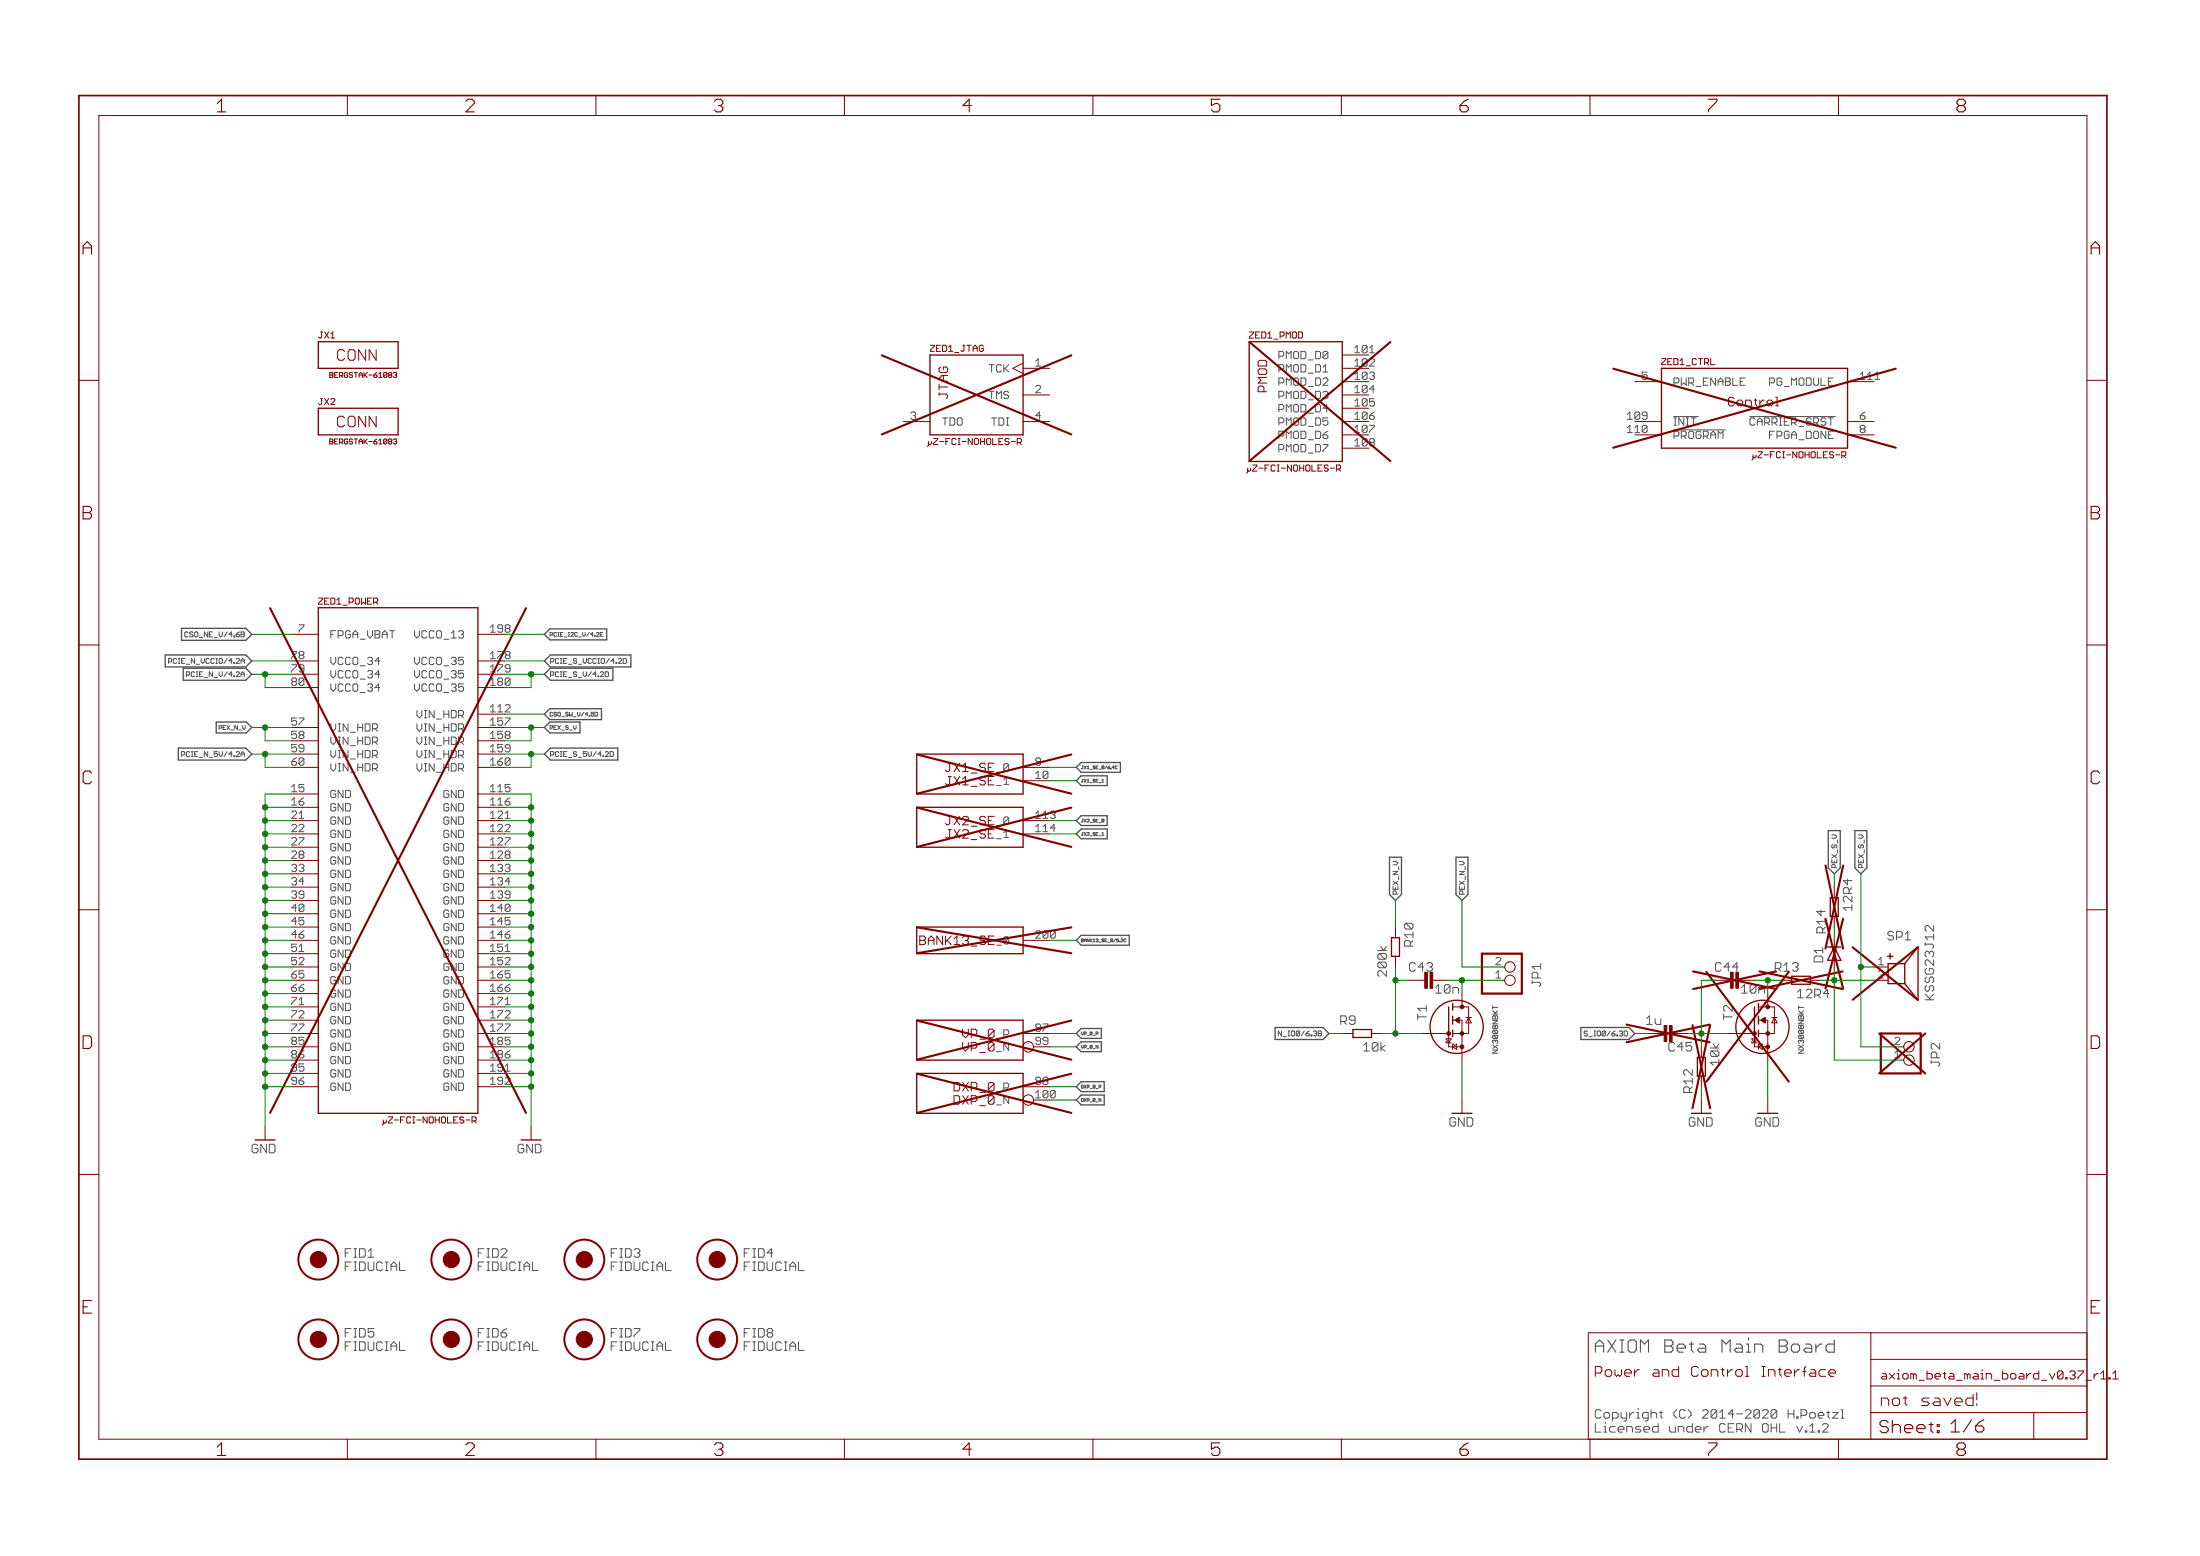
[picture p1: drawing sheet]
<svg xmlns="http://www.w3.org/2000/svg" width="420mm" height="297mm" viewBox="0 0 420 297" stroke-linecap="round" stroke-linejoin="round" font-family="sans-serif">
<g fill="none" stroke="#505050" stroke-width=".19">
<path d="M319.6 79.5h4.7M332.3 72.2h1M332.3 73.6h1M334.2 79.5h16.3M337.9 73.1h.7M338.6 72.2h-.7v1.4M319.6 82.1h9.9M337.9 83h.5M338.9 82.3h-1v1.4M35.5 120.6l-.2 .2v.6l.2 .2M74.4 120.4h1M110 138.5v.5l-.2 .3"/>
<path d="M117 143.5l.2 .1v.7l-.2 .1M210.4 148.9l.2-.1v.5M210.4 159.1l.2-.2v.6M210.4 149.3h.4M210.4 159.5h.4M210.5 156.4l.3 .1M210.8 156.5v.3l-.3 .1M210.8 156.5l-.4 .3M213.1 146.2l.2 .1M213.3 146.7l-.2 .1M215 179.3h-.3v.4h.3M369.3 176.7v1.1l-1.1-1.1h-.3l-.2 .3"/>
<path d="M209.3 197l.4 .1-.1 .3h-.3M209.3 199.5l.4 .6v-.6M270.8 194.1h1.6M270.8 193.6v1.1M272.4 192.5h-1.6l.5 .5M272.4 192v1M285.1 199.5l.9 .6M285.1 192v.6M285.1 194l.1-.1 .4 .1 .3-.1 .1 .1v.5h-.9zM285.1 194.8h.9l-.9 .7h.9M285.1 193.6h.9M285.1 193l.6 .6"/>
<path d="M285.1 192.3h.9M285.2 196.7l-.1 .1v.4l.1 .1h.7M285.2 197.6l-.1 .2v.3l.1 .1h.7M285.2 196.7h.7l.1 .1v.4l-.1 .1M285.2 197.6h.7l.1 .2v.3l-.1 .1M285.2 197.6l.7 .6M285.2 196.7l.7 .6M285.6 198.7l-.2-.1-.3 .1v.3l.1 .2M285.6 195.9l-.2-.2-.3 .2v.3l.1 .2 .4-.2M285.6 198.7l.1-.1 .3 .1v.3l-.1 .2M285.6 194v.5M285.6 195.9v.3"/>
<path d="M285.6 198.7v.2M285.6 195.9l.1-.2 .3 .2v.3l-.1 .2-.3-.2M286 199.5l-.9 .6M286 193l-.4 .4M329.2 194.1h1.6M329.2 193.6v1.1M330.8 192v1l-1.1-1h-.2l-.3 .2v.6l.3 .2M343.5 194.8h.9l-.9 .7h.9M343.5 194l.2-.1 .3 .1 .3-.1 .1 .1v.5h-.9zM343.5 193.6h.9M343.5 192.3h.9M343.5 199.5l.9 .6"/>
<path d="M343.5 192v.6M343.5 193l.6 .6M343.7 197.6l-.2 .2v.3l.2 .1h.6M343.7 197.6h.6l.1 .2v.3l-.1 .1M343.7 196.7l-.2 .1v.4l.2 .1h.6M343.7 196.7h.6l.1 .1v.4l-.1 .1M343.7 197.6l.6 .6M343.7 196.7l.6 .6M344 198.7l-.2-.1-.3 .1v.3l.2 .2M344 198.7l.1-.1 .3 .1v.3l-.1 .2M344 195.9l-.2-.2-.3 .2v.3l.2 .2 .3-.2M344 195.9l.1-.2 .3 .2v.3l-.1 .2-.3-.2"/>
<path d="M344 194v.5M344 195.9v.3M344 198.7v.2M344.4 199.5l-.9 .6M344.4 193l-.4 .4M209.9 207.2l.3 .1v.2h-.3M209.9 209.7l.3 .6v-.6M285.1 200.4h.9l-.9 .7h.9M343.5 200.4h.9l-.9 .7h.9M349.1 272v.3l-1 1.1h1"/>
</g>
<g fill="none" stroke="#505050" stroke-width=".25">
<path d="M34.7 120h12.2l1.2 1.1-1.2 1.1h-12.2zM31.6 125h15.3l1.2 1.2-1.2 1.1h-15.3zM35 127.6h11.9l1.2 1.1-1.2 1.2h-11.9zM41.3 137.8h5.8l1 1.1-1 1h-5.8zM104 121.1l1-1h10.9v2.1h-10.9zM104 136.3l1-1h9.9v2.1h-9.9zM104 128.7l1.1-1.1h12v2.3h-12zM104 138.9l1-1.1h5.8v2.1h-5.8zM104 126.2l1.1-1.2h15.4v2.3h-15.4zM34.1 142.8h12.8l1.2 1.2-1.2 1.1h-12.8zM105.1 142.8h12.9v2.3h-12.9l-1.1-1.1zM205.5 146.5l1-.9h7.5v1.8h-7.5z"/>
<path d="M205.5 149l1-.9h5v1.9h-5zM205.5 156.7l1-1h5v1.9h-5zM205.5 159.2l1-.9h5v1.8h-5zM349.2 158.6h2.3v7.1l-1.2 1.1-1.1-1.1zM354.2 158.6h2.3v7.1l-1.1 1.1-1.2-1.1zM206.5 178.6h9.2v1.8h-9.2l-1-.9zM265.4 163.6h2.3v7.2l-1.2 1.1-1.1-1.1zM278.1 163.6h2.3v7.2l-1.2 1.1-1.1-1.1zM206.5 196.3h3.8v1.9h-3.8l-1-.9zM206.5 198.9h3.8v1.9h-3.8l-1-1zM243.5 196.2h9.2l1.1 1.1-1.1 1.1h-9.2zM301.9 196.2h9.2l1.1 1.1-1.1 1.1h-9.2z"/>
<path d="M206.5 206.5h4.4v1.9h-4.4l-1-.9zM206.5 209h4.4v1.9h-4.4l-1-.9z"/>
</g>
<g fill="none" stroke="#800000" stroke-width=".25">
<path d="M60.8 65.2h15.2v5.1h-15.2zM60.8 77.9h15.2v5.1h-15.2zM177.6 67.8h17.8v15.2h-17.8zM238.6 65.2h17.7v22.9h-17.7zM317.3 70.3h35.5v15.3h-35.5zM60.8 116h30.5v96.5h-30.5zM175.1 154.1h20.3v7.6h-20.3zM175.1 144h20.3v7.6h-20.3zM175.1 177h20.3v5.1h-20.3zM265.7 179h1.6v3.6h-1.6zM349.5 171.4h1.6v3.5h-1.6zM175.1 194.8h20.3v7.6h-20.3z"/>
<path d="M258.4 196.5h3.5v1.6h-3.5zM276.7 192.2v5.1M277.4 191.6v1.2M277.4 194v1.5M277.4 196.7v1.2M335.1 192.2v5.1M335.8 191.6v1.2M335.8 194v1.5M335.8 196.7v1.2M342.2 186.4h3.5v1.5h-3.5zM349 180.8h2.6M350.3 180.8l1.3 2.5h-2.6z"/>
<path d="M360.5 182.6h1M361 182.1v1M363.8 184h-3.2v3.8h3.2M363.8 184v3.8M363.8 184l2.5-3.2v10.1l-2.5-3.1M175.1 204.9h20.3v7.6h-20.3zM324.2 201.9h1.5v3.5h-1.5z"/>
<circle cx="278.2" cy="196" r="5.1"/>
<circle cx="336.6" cy="196" r="5.1"/>
</g>
<g fill="none" stroke="#800000" stroke-width=".19">
<path d="M66.3 18.2v3.9M113.8 18.2v3.9M161.3 18.2v3.9M208.7 18.2v3.9M256.2 18.2v3.9M303.7 18.2v3.9M351.1 18.2v3.9M18.9 22.1h379.7v252.6h-379.7zM15.1 72.6h3.8M63 71.6h.4M63.4 71.6l.2 .1M63.6 71.3l-.2-.2h-.4v1h.4l.2-.2"/>
<path d="M63.6 71.4l-.2 .2M187.2 65.9h.4l.2 .2M187.4 66.5h.4v.4l-.2 .2h-.4M195.4 69.3l-2 1 2 1M195.4 70.3h5.1M195.4 75.4h5.1M248 63.4h.6l.2 .2v.7l-.2 .2h-.6M256.3 72.9h5.1M256.3 70.3h5.1M256.3 75.4h5.1M256.3 77.9h5.1M256.3 67.8h5.1"/>
<path d="M312.2 72.9h5.1M326.7 69.6h.8M352.8 72.9h5.1M398.6 72.6h3.8M63 84.3h.4M63.4 84.3l.2 .1M63.6 84l-.2-.2h-.4v1h.4l.2-.2M63.6 84.1l-.2 .2M172.5 80.5h5.1M177.3 84.3v.7l-.2 .3M177.3 84.7l.2 .2M195.4 80.5h5.1"/>
<path d="M238.3 89.4v.7l-.2 .2M238.3 89.7l.2 .2M256.3 80.5h5.1M256.3 83h5.1M256.3 85.6h5.1M312.2 80.5h5.1M312.2 83h5.1M334.8 86.8v.8l-.2 .2M334.8 87.2l.2 .2M352.8 80.5h5.1M352.8 83h5.1M71.8 115l.3 .3"/>
<path d="M71.9 114.2l.2 .2v.3l-.2 .3M15.1 123.1h3.8M55.7 126.2h5.1M55.7 128.7h5.1M55.7 131.3h5.1M55.7 121.1h5.1M55.7 138.9h5.1M91.3 126.2h5.1M91.3 128.7h5.1M91.3 131.3h5.1M91.3 121.1h5.1M91.3 138.9h5.1"/>
<path d="M91.3 136.3h5.1M398.6 123.1h3.8M55.7 151.6h5.1M55.7 154.1h5.1M55.7 156.7h5.1M55.7 159.2h5.1M55.7 141.4h5.1M55.7 144h5.1M55.7 146.5h5.1M91.3 151.6h5.1M91.3 154.1h5.1M91.3 156.7h5.1"/>
<path d="M91.3 159.2h5.1M91.3 141.4h5.1M91.3 144h5.1M91.3 146.5h5.1M195.4 156.7h5.1M195.4 159.2h5.1M195.4 146.5h5.1M195.4 149h5.1M15.1 173.7h3.8M55.7 161.7h5.1M55.7 164.3h5.1M55.7 166.8h5.1"/>
<path d="M55.7 169.4h5.1M55.7 171.9h5.1M55.7 174.4h5.1M55.7 177h5.1M55.7 179.5h5.1M91.3 161.7h5.1M91.3 164.3h5.1M91.3 166.8h5.1M91.3 169.4h5.1M91.3 171.9h5.1M91.3 174.4h5.1M91.3 177h5.1"/>
<path d="M91.3 179.5h5.1M175.7 179.5h.8M176.5 178.7h-.8v1.6h.8M195.4 179.5h5.1M266.5 177v2M350.3 169.4v2M350.3 174.9v2.1M350.3 179.5v5.1M398.6 173.7h3.8M55.7 182.1h5.1M55.7 184.6h5.1M55.7 187.1h5.1"/>
<path d="M55.7 189.7h5.1M55.7 192.2h5.1M55.7 194.8h5.1M55.7 197.3h5.1M55.7 199.8h5.1M91.3 182.1h5.1M91.3 184.6h5.1M91.3 187.1h5.1M91.3 189.7h5.1M91.3 192.2h5.1M91.3 194.8h5.1M91.3 197.3h5.1"/>
<path d="M91.3 199.8h5.1M195.4 197.3h5.1M256.3 197.3h2.1M261.9 197.3h2.1M266.5 182.6v2M269 187.1h3.1M271.6 197.3h5.1v2.5h2.5M276.2 198.8v.3h1M276.2 198.3h1l-.5 .8zM277.4 192.2h3.1v5.1h-3.1M277.4 194.8h1.8v7.6M277.4 199.8l.8-.5v1z"/>
<path d="M277.7 199.3h-.3v1M277.9 194.8l.8-.6v1.1zM278 194.7h.7M278 194.8h.7M278.1 194.8h.6M278.1 194.6h.6M278.1 194.9h.6M278.2 194.6h.5M278.2 194.9h.5M278.3 194.5h.4M278.3 195h.4M278.4 195h.3"/>
<path d="M278.4 194.4h.3M278.4 195.1h.3M278.5 194.4h.2M278.5 195.1h.2M278.6 194.3h.1M278.6 195.2h.1M278.7 194.2h.1M279.2 189.7v2.5M280 194.2h1M280.5 194.2l.5 1.1h-1zM314.8 197.3h3M319.3 197.3h3.1"/>
<path d="M324.9 199.8v2.1M327.4 187.1h3.1M330 197.3h5.1v2.5h2.5M334.6 198.8v.3h1M334.6 198.3h1l-.5 .8zM335.8 192.2h3.1v5.1h-3.1M335.8 194.8h1.8v7.6M335.8 199.8l.8-.5v1zM336.1 199.3h-.3v1M336.3 194.8l.8-.6v1.1zM336.4 194.7h.7M336.4 194.8h.7"/>
<path d="M336.5 194.7h.6M336.5 194.8h.6M336.5 194.6h.6M336.5 194.9h.6M336.6 194.6h.5M336.6 194.9h.5M336.7 195h.4M336.7 194.5h.4M336.8 195h.3M336.8 194.5h.3M336.8 195.1h.3M336.8 194.4h.3"/>
<path d="M336.9 195.1h.2M336.9 194.4h.2M337 194.3h.1M337 195.2h.1M337.1 195.2h.1M337.1 194.2h.1M337.6 189.7v2.5M338.4 194.2h1M338.9 194.2l.5 1.1h-1zM340.1 187.1h2.1M345.7 187.1h2.1M357.9 184.6h2.6"/>
<path d="M357.9 187.1h2.6M363 199.8h.6M50.6 215.1v2.5M55.7 202.4h5.1M55.7 204.9h5.1M55.7 207.5h5.1M73.2 213.8v.8l-.2 .2M73.2 214.2l.2 .2M91.3 202.4h5.1M91.3 204.9h5.1M91.3 207.5h5.1M101.4 215.1v2.5"/>
<path d="M195.4 207.5h5.1M279.2 210v2.5M324.9 205.4v2.1M324.9 210v2.5M337.6 210v2.5M363 202.4h.6M15.1 224.2h3.8M398.6 224.2h3.8M357.3 254.4v20.3M357.3 259.5h41.3M398.6 254.4h-95.3v20.3M66.3 274.7v3.9"/>
<path d="M113.8 274.7v3.9M161.3 274.7v3.9M208.7 274.7v3.9M256.2 274.7v3.9M303.7 274.7v3.9M351.1 274.7v3.9M357.3 269.7h41.3M357.3 264.6h41.3M388.4 269.7v5"/>
<circle cx="196.4" cy="199.8" r=".99"/>
<circle cx="288.4" cy="187.1" r=".99"/>
<circle cx="288.4" cy="184.6" r=".99"/>
<circle cx="364.6" cy="199.8" r=".99"/>
<circle cx="196.4" cy="210" r=".99"/>
<circle cx="364.6" cy="202.4" r=".99"/>
</g>
<g fill="none" stroke="#800000" stroke-width=".4">
<path d="M168.4 67.8l36.2 15.1M204.6 67.8l-36.2 15.1M238.6 65.3l26.9 22.7M265.5 65.3l-26.9 22.7M308.1 70.4l54 15.1M362.1 70.4l-54 15.1M51.6 116.1l48.9 96.3M100.5 116.1l-48.9 96.3M175.2 154.2l29.4 7.5M175.2 144l29.4 7.5M204.6 154.2l-29.4 7.5M204.6 144l-29.4 7.5"/>
<path d="M175.2 177l29.4 5M204.6 177l-29.4 5M348.6 175.4l3.4 13.3M348.6 165.2l3.4 15.9M352 175.4l-3.4 13.3M352 165.2l-3.4 15.9M175.2 194.8l29.4 7.5M204.6 194.8l-29.4 7.5M310.6 195.6l15.9 3.4M323.2 195.7l3.4 15.9M323.3 185.4l15.9 3.4M325.9 185.5l15.7 21"/>
<path d="M326.5 195.6l-15.9 3.4M326.6 195.7l-3.4 15.9M336 185.4l15.9 3.4M339.2 185.4l-15.9 3.4M341.6 185.5l-15.7 21M351.9 185.4l-15.9 3.4M353.8 180.8l12.4 10.1M358.9 197.3l8.8 7.6M366.2 180.8l-12.4 10.1M367.7 197.3l-8.8 7.6M175.2 205l29.4 7.4M204.6 205l-29.4 7.4"/>
</g>
<path d="M15.1 18.2h387.3v260.4h-387.3z" fill="none" stroke="#800000" stroke-width=".32"/>
<path d="M283 182.1h7.6v7.6h-7.6zM359.2 197.3h7.6v7.6h-7.6z" fill="none" stroke="#800000" stroke-width=".42"/>
<g fill="#800000" stroke="#800000" stroke-width=".19">
<circle cx="279.2" cy="197.3" r=".36"/>
<circle cx="279.2" cy="192.2" r=".36"/>
<circle cx="279.2" cy="199.8" r=".36"/>
<circle cx="276.7" cy="197.3" r=".36"/>
<circle cx="337.6" cy="197.3" r=".36"/>
<circle cx="337.6" cy="192.2" r=".36"/>
<circle cx="337.6" cy="199.8" r=".36"/>
<circle cx="335.1" cy="197.3" r=".36"/>
<circle cx="60.8" cy="240.5" r="1.55"/>
<circle cx="86.2" cy="240.5" r="1.55"/>
<circle cx="111.6" cy="240.5" r="1.55"/>
<circle cx="137" cy="240.5" r="1.55"/>
<circle cx="60.8" cy="255.7" r="1.55"/>
<circle cx="86.2" cy="255.7" r="1.55"/>
<circle cx="111.6" cy="255.7" r="1.55"/>
<circle cx="137" cy="255.7" r="1.55"/>
</g>
<g fill="#800000" stroke="#800000" stroke-width=".19">
<path d="M317.8 195.8h.5v3h-.5z"/>
<path d="M318.8 195.8h.5v3h-.5z"/>
<path d="M273.1 185.6h.5v3.1h-.5z"/>
<path d="M272.1 185.6h.5v3.1h-.5z"/>
<path d="M331.5 185.6h.5v3.1h-.5z"/>
<path d="M330.5 185.6h.5v3.1h-.5z"/>
</g>
<g fill="none" stroke="#800000" stroke-width=".38">
<circle cx="60.8" cy="240.5" r="3.8"/>
<circle cx="60.8" cy="255.7" r="3.8"/>
<circle cx="86.2" cy="240.5" r="3.8"/>
<circle cx="86.2" cy="255.7" r="3.8"/>
<circle cx="111.6" cy="255.7" r="3.8"/>
<circle cx="111.6" cy="240.5" r="3.8"/>
<circle cx="137" cy="240.5" r="3.8"/>
<circle cx="137" cy="255.7" r="3.8"/>
</g>
<g fill="none" stroke="#008000" stroke-width=".19">
<path d="M48.1 121.1h7.6M48.1 128.7h7.6M48.1 138.9h7.6M48.1 126.2h7.6M50.6 128.7v2.6h5.1M50.6 138.9v2.5h5.1M96.4 121.1h7.6M96.4 136.3h7.6M96.4 128.7h7.6M96.4 138.9h7.6M96.4 126.2h7.6M101.4 128.7v2.6h-5"/>
<path d="M101.4 138.9v2.5h-5M48.1 144h7.6M50.6 144v2.5h5.1M50.6 154.1h5.1M50.6 156.7h5.1M50.6 159.2h5.1M55.7 151.6h-5.1v63.5M96.4 151.6h5v63.5M96.4 154.1h5M96.4 156.7h5M96.4 159.2h5M96.4 144h7.6"/>
<path d="M101.4 144v2.5h-5M200.5 156.7h5M200.5 159.2h5M200.5 146.5h5M200.5 149h5M50.6 161.7h5.1M50.6 164.3h5.1M50.6 166.8h5.1M50.6 169.4h5.1M50.6 171.9h5.1M50.6 174.4h5.1M50.6 177h5.1"/>
<path d="M50.6 179.5h5.1M96.4 161.7h5M96.4 164.3h5M96.4 166.8h5M96.4 169.4h5M96.4 171.9h5M96.4 174.4h5M96.4 177h5M96.4 179.5h5M200.5 179.5h5M266.5 171.9v5.1M279.2 171.9v12.7h7.6"/>
<path d="M350.3 166.8v2.6M350.3 177v2.5M355.4 166.8v33h7.6M50.6 182.1h5.1M50.6 184.6h5.1M50.6 187.1h5.1M50.6 189.7h5.1M50.6 192.2h5.1M50.6 194.8h5.1M50.6 197.3h5.1M50.6 199.8h5.1M96.4 182.1h5"/>
<path d="M96.4 184.6h5M96.4 187.1h5M96.4 189.7h5M96.4 192.2h5M96.4 194.8h5M96.4 197.3h5M96.4 199.8h5M200.5 197.3h5M200.5 199.8h5M253.8 197.3h2.5M264 197.3h7.6M266.5 187.1h2.5"/>
<path d="M266.5 184.6v12.7M276.7 187.1h10.1M279.2 187.1v2.6M312.2 197.3h2.6M322.4 197.3h7.6M327.4 187.1h-2.5v12.7M335.1 187.1h5M337.6 187.1v2.6M347.8 187.1h10.1M350.3 184.6v17.8h12.7M355.4 184.6h2.5M50.6 202.4h5.1"/>
<path d="M50.6 204.9h5.1M50.6 207.5h5.1M96.4 202.4h5M96.4 204.9h5M96.4 207.5h5M200.5 207.5h5M200.5 210h5M279.2 202.4v7.6M324.9 207.5v2.5M337.6 202.4v7.6"/>
</g>
<g fill="#008000" stroke="#008000" stroke-width=".19">
<circle cx="50.6" cy="154.1" r=".51"/>
<circle cx="50.6" cy="156.7" r=".51"/>
<circle cx="50.6" cy="159.2" r=".51"/>
<circle cx="50.6" cy="161.7" r=".51"/>
<circle cx="50.6" cy="164.3" r=".51"/>
<circle cx="50.6" cy="166.8" r=".51"/>
<circle cx="50.6" cy="169.4" r=".51"/>
<circle cx="50.6" cy="171.9" r=".51"/>
<circle cx="50.6" cy="174.4" r=".51"/>
<circle cx="50.6" cy="177" r=".51"/>
<circle cx="50.6" cy="179.5" r=".51"/>
<circle cx="50.6" cy="182.1" r=".51"/>
<circle cx="50.6" cy="184.6" r=".51"/>
<circle cx="50.6" cy="187.1" r=".51"/>
<circle cx="50.6" cy="189.7" r=".51"/>
<circle cx="50.6" cy="192.2" r=".51"/>
<circle cx="50.6" cy="194.8" r=".51"/>
<circle cx="50.6" cy="197.3" r=".51"/>
<circle cx="50.6" cy="199.8" r=".51"/>
<circle cx="50.6" cy="202.4" r=".51"/>
<circle cx="50.6" cy="204.9" r=".51"/>
<circle cx="50.6" cy="207.5" r=".51"/>
<circle cx="101.4" cy="154.1" r=".51"/>
<circle cx="101.4" cy="156.7" r=".51"/>
<circle cx="101.4" cy="159.2" r=".51"/>
<circle cx="101.4" cy="161.7" r=".51"/>
<circle cx="101.4" cy="164.3" r=".51"/>
<circle cx="101.4" cy="166.8" r=".51"/>
<circle cx="101.4" cy="169.4" r=".51"/>
<circle cx="101.4" cy="171.9" r=".51"/>
<circle cx="101.4" cy="174.4" r=".51"/>
<circle cx="101.4" cy="177" r=".51"/>
<circle cx="101.4" cy="179.5" r=".51"/>
<circle cx="101.4" cy="182.1" r=".51"/>
<circle cx="101.4" cy="184.6" r=".51"/>
<circle cx="101.4" cy="187.1" r=".51"/>
<circle cx="101.4" cy="189.7" r=".51"/>
<circle cx="101.4" cy="192.2" r=".51"/>
<circle cx="101.4" cy="194.8" r=".51"/>
<circle cx="101.4" cy="197.3" r=".51"/>
<circle cx="101.4" cy="199.8" r=".51"/>
<circle cx="101.4" cy="202.4" r=".51"/>
<circle cx="101.4" cy="204.9" r=".51"/>
<circle cx="101.4" cy="207.5" r=".51"/>
<circle cx="50.6" cy="128.7" r=".51"/>
<circle cx="101.4" cy="128.7" r=".51"/>
<circle cx="50.6" cy="144" r=".51"/>
<circle cx="101.4" cy="144" r=".51"/>
<circle cx="101.4" cy="138.9" r=".51"/>
<circle cx="355.4" cy="184.6" r=".51"/>
<circle cx="50.6" cy="138.9" r=".51"/>
<circle cx="279.2" cy="187.1" r=".51"/>
<circle cx="350.3" cy="187.1" r=".51"/>
<circle cx="337.6" cy="187.1" r=".51"/>
<circle cx="266.5" cy="197.3" r=".51"/>
<circle cx="266.5" cy="187.1" r=".51"/>
<circle cx="324.9" cy="197.3" r=".51"/>
</g>
<g font-size="3.7" fill="#800000">
<text x="41.3" y="21.4">1</text>
<text x="88.7" y="21.4">2</text>
<text x="136.2" y="21.4">3</text>
<text x="183.7" y="21.4">4</text>
<text x="231.1" y="21.4">5</text>
<text x="278.6" y="21.4">6</text>
<text x="326" y="21.4">7</text>
<text x="373.5" y="21.4">8</text>
<text x="15.6" y="48.6">A</text>
<text x="399.1" y="48.6">A</text>
<text x="15.6" y="99.2">B</text>
<text x="399.1" y="99.2">B</text>
<text x="15.6" y="149.7">C</text>
<text x="399.1" y="149.7">C</text>
<text x="15.6" y="200.2">D</text>
<text x="399.1" y="200.2">D</text>
<text x="15.6" y="250.8">E</text>
<text x="399.1" y="250.8">E</text>
<text x="41.3" y="277.9">1</text>
<text x="88.7" y="277.9">2</text>
<text x="136.2" y="277.9">3</text>
<text x="183.7" y="277.9">4</text>
<text x="231.1" y="277.9">5</text>
<text x="278.6" y="277.9">6</text>
<text x="326" y="277.9">7</text>
<text x="373.5" y="277.9">8</text>
</g>
<text font-size="3.6" fill="#505050" x="304.4" y="258.2">AXIOM Beta Main Board</text>
<text font-size="3.6" fill="#800000" x="358.7" y="273.6">Sheet: 1/6</text>
<text font-size="3.2" fill="#800000" x="359" y="268.4">not saved!</text>
<g font-size="3.1" fill="#800000">
<text x="64.5" y="68.8">CONN</text>
<text x="64.5" y="81.5">CONN</text>
</g>
<text font-size="2.9" fill="#800000" x="304.4" y="262.8">Power and Control Interface</text>
<g font-size="2.5" fill="#800000">
<text x="180.8" y="75.9" transform="rotate(-90 180.8 75.9)">JTAG</text>
<text x="241.8" y="74.6" transform="rotate(-90 241.8 74.6)">PMOD</text>
<text x="329.6" y="77.5">Control</text>
<text x="181.1" y="147.4">JX1_SE</text>
<text x="181.1" y="149.9">JX1_SE</text>
<text x="181.1" y="157.5">JX2_SE</text>
<text x="181.1" y="160.1">JX2_SE</text>
<text x="176.5" y="180.4">BANK13_SE</text>
<text x="273.9" y="189.7">10n</text>
<text x="332.3" y="189.7">10n</text>
<text x="184.1" y="198.2">VP_0</text>
<text x="184.1" y="200.7">VP_0</text>
<text x="182.6" y="208.3">DXP_0</text>
<text x="182.6" y="210.9">DXP_0</text>
<text x="277" y="215.1">GND</text>
<text x="322.7" y="215.1">GND</text>
<text x="335.4" y="215.1">GND</text>
<text x="47.9" y="220.1">GND</text>
<text x="98.6" y="220.1">GND</text>
</g>
<g font-size="2.5" fill="#505050">
<text x="353.5" y="173.6" transform="rotate(-90 353.5 173.6)">12R4</text>
<text x="348.4" y="178" transform="rotate(-90 348.4 178)">R14</text>
<text x="360.2" y="179.5">SP1</text>
<text x="269.1" y="185.5">C43</text>
<text x="269.7" y="180.5" transform="rotate(-90 269.7 180.5)">R10</text>
<text x="327.5" y="185.5">C44</text>
<text x="338.9" y="185.5">R13</text>
<text x="347.9" y="183.6" transform="rotate(-90 347.9 183.6)">D1</text>
<text x="264.6" y="186.3" transform="rotate(-90 264.6 186.3)">200k</text>
<text x="294.1" y="188.4" transform="rotate(-90 294.1 188.4)">JP1</text>
<text x="343.3" y="190.6">12R4</text>
<text x="369.1" y="190.9" transform="rotate(-90 369.1 190.9)">KSSG23J12</text>
<text x="255.9" y="195.6">R9</text>
<text x="314.3" y="195.6">1u</text>
<text x="260.2" y="200.7">10k</text>
<text x="318.6" y="200.7">C45</text>
<text x="328.1" y="203.3" transform="rotate(-90 328.1 203.3)">10k</text>
<text x="370.3" y="203.6" transform="rotate(-90 370.3 203.6)">JP2</text>
<text x="323" y="208.4" transform="rotate(-90 323 208.4)">R12</text>
<text x="65.6" y="242.6">FIDUCIAL</text>
<text x="65.6" y="240.1">FID1</text>
<text x="91" y="242.6">FIDUCIAL</text>
<text x="91" y="240.1">FID2</text>
<text x="116.4" y="242.6">FIDUCIAL</text>
<text x="116.4" y="240.1">FID3</text>
<text x="141.8" y="242.6">FIDUCIAL</text>
<text x="141.8" y="240.1">FID4</text>
<text x="65.6" y="257.9">FIDUCIAL</text>
<text x="65.6" y="255.3">FID5</text>
<text x="91" y="257.9">FIDUCIAL</text>
<text x="91" y="255.3">FID6</text>
<text x="116.4" y="257.9">FIDUCIAL</text>
<text x="116.4" y="255.3">FID7</text>
<text x="141.8" y="257.9">FIDUCIAL</text>
<text x="141.8" y="255.3">FID8</text>
<text x="304.4" y="270.8">Copyright (C) 2014-2020 H.Poetzl</text>
<text x="304.4" y="273.5">Licensed under CERN OHL v.1.2</text>
</g>
<g font-size="2.3" fill="#800000">
<text x="359" y="263.3">axiom_beta_main_board_v0.37_</text>
<text x="398.7" y="263.3">r1.</text>
<text x="402.9" y="263.3">1</text>
</g>
<g font-size="2.1" fill="#505050">
<text x="188.9" y="71.1">TCK</text>
<text x="197.5" y="70">1</text>
<text x="244.7" y="71.1">PMOD_D1</text>
<text x="244.7" y="68.5">PMOD_D0</text>
<text x="258.4" y="70">102</text>
<text x="258.4" y="67.4">101</text>
<text x="188.9" y="76.2">TMS</text>
<text x="197.5" y="75">2</text>
<text x="244.7" y="76.2">PMOD_D3</text>
<text x="244.7" y="73.6">PMOD_D2</text>
<text x="258.4" y="77.6">105</text>
<text x="258.4" y="75">104</text>
<text x="258.4" y="72.5">103</text>
<text x="313.4" y="72.5">5</text>
<text x="319.4" y="73.6">PWR_ENABLE</text>
<text x="338.7" y="73.6">PG_MODULE</text>
<text x="354.9" y="72.5">111</text>
<text x="173.7" y="80.1">3</text>
<text x="179.7" y="81.2">TDO</text>
<text x="188.9" y="81.2">TDI</text>
<text x="197.5" y="80.1">4</text>
<text x="244.7" y="83.8">PMOD_D6</text>
<text x="244.7" y="81.2">PMOD_D5</text>
<text x="244.7" y="78.7">PMOD_D4</text>
<text x="258.4" y="82.7">107</text>
<text x="258.4" y="80.1">106</text>
<text x="310.8" y="80.1">109</text>
<text x="310.8" y="82.7">110</text>
<text x="319.4" y="81.2">INIT</text>
<text x="319.4" y="83.8">PROGRAM</text>
<text x="334.8" y="81.2">CARRIER_SRST</text>
<text x="338.7" y="83.8">FPGA_DONE</text>
<text x="354.9" y="80.1">6</text>
<text x="354.9" y="82.7">8</text>
<text x="244.7" y="86.3">PMOD_D7</text>
<text x="258.4" y="85.2">108</text>
<text x="55.6" y="125.8">78</text>
<text x="56.9" y="120.7">7</text>
<text x="62.9" y="121.9">FPGA_VBAT</text>
<text x="79.7" y="121.9">VCCO_13</text>
<text x="93.4" y="125.8">178</text>
<text x="93.4" y="120.7">198</text>
<text x="55.6" y="130.9">80</text>
<text x="55.6" y="128.4">79</text>
<text x="62.9" y="129.5">VCCO_34</text>
<text x="62.9" y="126.9">VCCO_34</text>
<text x="79.7" y="126.9">VCCO_35</text>
<text x="79.7" y="129.5">VCCO_35</text>
<text x="93.4" y="128.4">179</text>
<text x="93.4" y="130.9">180</text>
<text x="62.9" y="132">VCCO_34</text>
<text x="79.7" y="132">VCCO_35</text>
<text x="79.7" y="137.1">VIN_HDR</text>
<text x="93.4" y="136">112</text>
<text x="55.6" y="143.6">59</text>
<text x="55.6" y="141.1">58</text>
<text x="55.6" y="138.5">57</text>
<text x="62.9" y="142.2">VIN_HDR</text>
<text x="62.9" y="139.6">VIN_HDR</text>
<text x="79.7" y="139.6">VIN_HDR</text>
<text x="79.7" y="142.2">VIN_HDR</text>
<text x="93.4" y="138.5">157</text>
<text x="93.4" y="141.1">158</text>
<text x="93.4" y="143.6">159</text>
<text x="55.6" y="146.1">60</text>
<text x="62.9" y="147.3">VIN_HDR</text>
<text x="62.9" y="144.7">VIN_HDR</text>
<text x="79.7" y="144.7">VIN_HDR</text>
<text x="79.7" y="147.3">VIN_HDR</text>
<text x="93.4" y="146.1">160</text>
<text x="190.2" y="147.3">_0</text>
<text x="190.2" y="149.8">_1</text>
<text x="197.5" y="146.1">9</text>
<text x="197.5" y="148.7">10</text>
<text x="55.6" y="151.2">15</text>
<text x="55.6" y="153.8">16</text>
<text x="62.9" y="152.3">GND</text>
<text x="62.9" y="154.9">GND</text>
<text x="84.8" y="152.3">GND</text>
<text x="84.8" y="154.9">GND</text>
<text x="93.4" y="151.2">115</text>
<text x="93.4" y="153.8">116</text>
<text x="55.6" y="156.3">21</text>
<text x="55.6" y="158.8">22</text>
<text x="55.6" y="161.4">27</text>
<text x="62.9" y="157.4">GND</text>
<text x="62.9" y="160">GND</text>
<text x="84.8" y="157.4">GND</text>
<text x="84.8" y="160">GND</text>
<text x="93.4" y="156.3">121</text>
<text x="93.4" y="158.8">122</text>
<text x="93.4" y="161.4">127</text>
<text x="190.2" y="157.4">_0</text>
<text x="190.2" y="160">_1</text>
<text x="197.5" y="156.3">113</text>
<text x="197.5" y="158.8">114</text>
<text x="55.6" y="163.9">28</text>
<text x="55.6" y="166.5">33</text>
<text x="62.9" y="162.5">GND</text>
<text x="62.9" y="165">GND</text>
<text x="62.9" y="167.6">GND</text>
<text x="84.8" y="162.5">GND</text>
<text x="84.8" y="165">GND</text>
<text x="84.8" y="167.6">GND</text>
<text x="93.4" y="163.9">128</text>
<text x="93.4" y="166.5">133</text>
<text x="55.6" y="169">34</text>
<text x="55.6" y="171.5">39</text>
<text x="62.9" y="170.1">GND</text>
<text x="62.9" y="172.7">GND</text>
<text x="84.8" y="170.1">GND</text>
<text x="84.8" y="172.7">GND</text>
<text x="93.4" y="169">134</text>
<text x="93.4" y="171.5">139</text>
<text x="55.6" y="174.1">40</text>
<text x="55.6" y="176.6">45</text>
<text x="55.6" y="179.2">46</text>
<text x="62.9" y="175.2">GND</text>
<text x="62.9" y="177.7">GND</text>
<text x="84.8" y="175.2">GND</text>
<text x="84.8" y="177.7">GND</text>
<text x="93.4" y="174.1">140</text>
<text x="93.4" y="176.6">145</text>
<text x="93.4" y="179.2">146</text>
<text x="197.5" y="179.2">200</text>
<text x="55.6" y="181.7">51</text>
<text x="55.6" y="184.2">52</text>
<text x="62.9" y="180.3">GND</text>
<text x="62.9" y="182.8">GND</text>
<text x="62.9" y="185.4">GND</text>
<text x="84.8" y="180.3">GND</text>
<text x="84.8" y="182.8">GND</text>
<text x="84.8" y="185.4">GND</text>
<text x="93.4" y="181.7">151</text>
<text x="93.4" y="184.2">152</text>
<text x="190.2" y="180.3">_0</text>
<text x="285.5" y="184.2">2</text>
<text x="358.6" y="184.2">1</text>
<text x="55.6" y="186.8">65</text>
<text x="55.6" y="189.3">66</text>
<text x="55.6" y="191.9">71</text>
<text x="62.9" y="187.9">GND</text>
<text x="62.9" y="190.4">GND</text>
<text x="84.8" y="187.9">GND</text>
<text x="84.8" y="190.4">GND</text>
<text x="93.4" y="186.8">165</text>
<text x="93.4" y="189.3">166</text>
<text x="93.4" y="191.9">171</text>
<text x="358.6" y="186.8">2</text>
<text x="55.6" y="194.4">72</text>
<text x="55.6" y="196.9">77</text>
<text x="62.9" y="193">GND</text>
<text x="62.9" y="195.5">GND</text>
<text x="84.8" y="193">GND</text>
<text x="84.8" y="195.5">GND</text>
<text x="93.4" y="194.4">172</text>
<text x="93.4" y="196.9">177</text>
<text x="197.5" y="196.9">97</text>
<text x="55.6" y="199.5">85</text>
<text x="55.6" y="202">86</text>
<text x="62.9" y="198">GND</text>
<text x="62.9" y="200.6">GND</text>
<text x="62.9" y="203.1">GND</text>
<text x="84.8" y="198">GND</text>
<text x="84.8" y="200.6">GND</text>
<text x="84.8" y="203.1">GND</text>
<text x="93.4" y="199.5">185</text>
<text x="93.4" y="202">186</text>
<text x="361.7" y="202">1</text>
<text x="361.7" y="199.5">2</text>
<text x="55.6" y="204.6">95</text>
<text x="55.6" y="207.1">96</text>
<text x="62.9" y="205.7">GND</text>
<text x="62.9" y="208.2">GND</text>
<text x="84.8" y="205.7">GND</text>
<text x="84.8" y="208.2">GND</text>
<text x="93.4" y="204.6">191</text>
<text x="93.4" y="207.1">192</text>
<text x="197.5" y="207.1">98</text>
</g>
<g font-size="2.1" fill="#800000">
<text x="285.5" y="186.8">1</text>
<text x="190.2" y="200.6">_N</text>
<text x="190.2" y="198">_P</text>
<text x="197.5" y="199.5">99</text>
<text x="190.2" y="208.2">_P</text>
<text x="197.5" y="209.6">100</text>
<text x="190.2" y="210.7">_N</text>
</g>
<g font-size="1.8" fill="#800000">
<text x="60.6" y="64.6">JX1</text>
<text x="238.3" y="64.6">ZED1_PMOD</text>
<text x="177.4" y="67.1">ZED1_JTAG</text>
<text x="317.1" y="69.7">ZED1_CTRL</text>
<text x="60.6" y="77.3">JX2</text>
<text x="177.9" y="84.9">µZ-FCI-NOHOLES-R</text>
<text x="238.8" y="90">µZ-FCI-NOHOLES-R</text>
<text x="335.3" y="87.5">µZ-FCI-NOHOLES-R</text>
<text x="60.6" y="115.4">ZED1_POWER</text>
<text x="73.8" y="214.4">µZ-FCI-NOHOLES-R</text>
</g>
<g font-size="1.4" fill="#800000">
<text x="63.9" y="72.1">BERGSTAK-61083</text>
<text x="63.9" y="84.8">BERGSTAK-61083</text>
</g>
<g font-size="1.4" fill="#505050">
<text x="35.7" y="121.6">CSO_NE_V/4.6B</text>
<text x="32.3" y="126.7">PCIE_N_VCCIO/4.2A</text>
<text x="35.7" y="129.2">PCIE_N_V/4.2A</text>
<text x="104.9" y="129.2">PCIE_S_V/4.2D</text>
<text x="104.9" y="126.7">PCIE_S_VCCIO/4.2D</text>
<text x="34.9" y="144.5">PCIE_N_5V/4.2A</text>
<text x="104.9" y="144.5">PCIE_S_5V/4.2D</text>
<text x="350.6" y="165.7" transform="rotate(-90 350.6 165.7)">PEX_S_V</text>
<text x="355.7" y="165.7" transform="rotate(-90 355.7 165.7)">PEX_S_V</text>
<text x="266.8" y="170.7" transform="rotate(-90 266.8 170.7)">PEX_N_V</text>
<text x="279.5" y="170.7" transform="rotate(-90 279.5 170.7)">PEX_N_V</text>
<text x="244" y="197.8">N_IO0/6.3B</text>
<text x="302.4" y="197.8">S_IO0/6.3D</text>
</g>
<g font-size="1.1" fill="#505050">
<text x="104.8" y="121.5">PCIE_I2C_V/4.2E</text>
<text x="104.8" y="136.7">CSO_SW_V/4.5D</text>
<text x="41.9" y="139.3">PEX_N_V</text>
<text x="104.8" y="139.3">PEX_S_V</text>
</g>
<g font-size=".8" fill="#505050">
<text x="206.3" y="146.8">JX1_SE_0/6.4C</text>
<text x="206.3" y="149.3">JX1_SE_1</text>
<text x="206.3" y="157">JX2_SE_0</text>
<text x="206.3" y="159.5">JX2_SE_1</text>
<text x="206.3" y="179.8">BANK13_SE_0/5.2C</text>
<text x="206.3" y="197.6">VP_0_P</text>
<text x="206.3" y="200.1">VP_0_N</text>
<text x="206.3" y="207.8">DXP_0_P</text>
<text x="206.3" y="210.3">DXP_0_N</text>
</g>
</svg>
